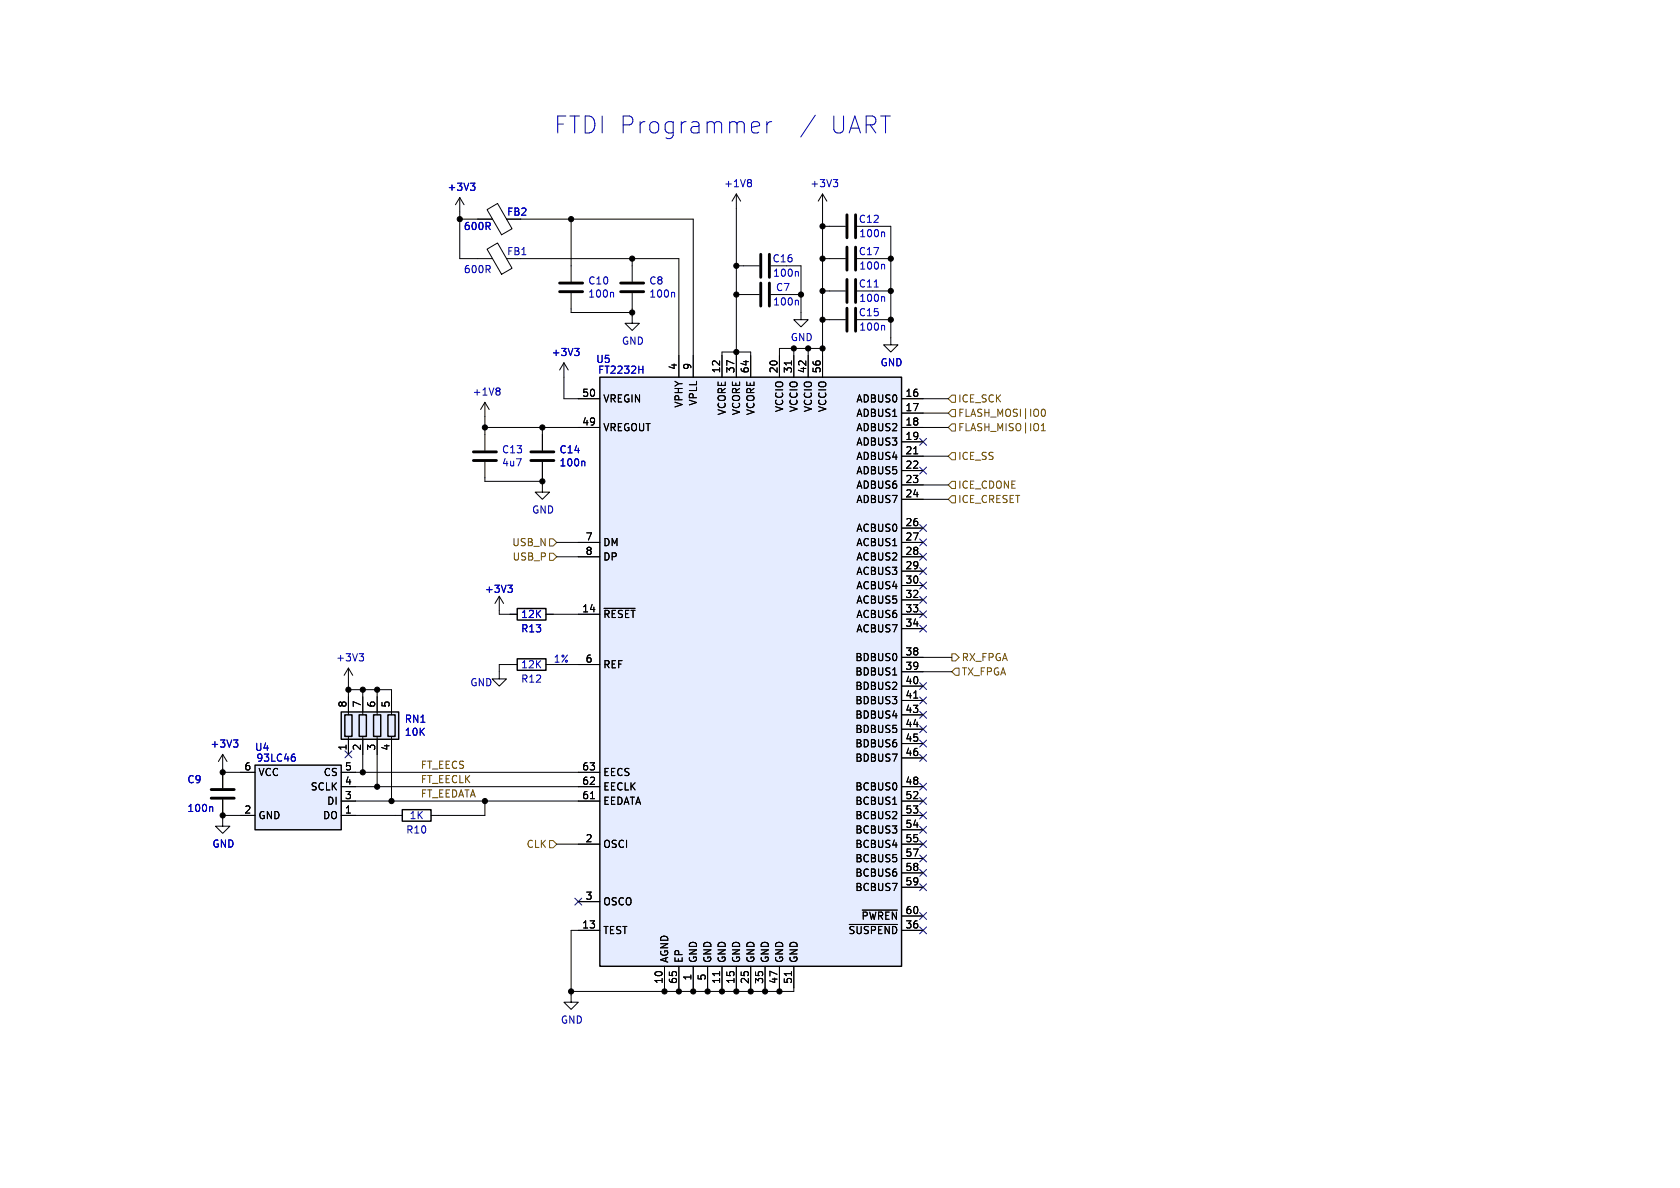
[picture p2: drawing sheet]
<svg xmlns="http://www.w3.org/2000/svg" width="297mm" height="210mm" viewBox="0 0 297 210" stroke-linecap="round" stroke-linejoin="round" font-family="sans-serif">
<path d="M149.7 38v4M151.3 38v4M134.5 45v4M134.5 50v4.1M136 45v4M136 50v4.1M149.7 43.7v4.1M151.3 43.7v4.1M93.9 79.9h4M93.9 81.4h4M37.3 139.6h4.1M37.3 141.1h4.1" fill="none" stroke="#020000" stroke-width=".51"/>
<path d="M131.4 47h2.8M131.4 52.1h2.8M136.3 52.1h2.8M146.7 45.7h2.8M146.7 40h2.8M95.9 76.8v2.8M95.9 81.7v2.8M39.4 136.5v2.8M39.4 141.4v2.7M69.8 144.1h1.3M76.2 144.1h1.3" fill="none" stroke="#000" stroke-width=".18"/>
<g fill="none" stroke="#0000c2" stroke-width=".18">
<path d="M132.6 31.7l.3 .3-.3 .3 .3 .2v.3l-.3 .2M147.3 31.7h.8l-.4 .5M147.9 32.2l.2 .3v.3l-.2 .2M141 48l.2 .2v.6M141 53.1l.2 .2v.6M156.2 46.7l.2 .2v.7M156.2 41l.2 .2v.7M88.2 68.6l.2 .2-.2 .3 .2 .3v.2l-.2 .2M101.6 61.6h.8l-.4 .5M102.1 62.1l.3 .2v.3l-.3 .3M103.2 81.5l.2 .2v.7M89.8 103.4h.8l-.5 .5"/>
<path d="M90.3 103.9l.3 .3v.3l-.3 .2M41.3 130.8h.7l-.4 .5M41.8 131.3l.2 .2v.3l-.2 .3M37.4 142.6l.2 .2v.7"/>
</g>
<g fill="none" stroke="#020000" stroke-width=".18">
<path d="M130.2 34.3l-.8 1.3M130.2 34.3l.7 1.3M130.2 34.3v2.5M145.4 34.3l-.7 1.3M145.4 34.3l.8 1.3M145.4 34.3v2.5M85.7 71.1l-.7 1.3M85.7 71.1l.8 1.3M85.7 71.1v2.6M99.7 64.1l-.8 1.3M99.7 64.1l.8 1.3M99.7 64.1v2.6"/>
<path d="M95.9 85.7v1.3h1.3l-1.3 1.3-1.3-1.3h1.3M88.3 105.4l-.8 1.3M88.3 105.4l.7 1.3M88.3 105.4v2.6M39.4 133.4l-.8 1.2M39.4 133.4l.7 1.2M39.4 133.4v2.5"/>
</g>
<path d="M71.1 143.1h5.1v2.1h-5.1z" fill="none" stroke="#020000" stroke-width=".25"/>
<path d="M45.1 135.3h15.2v11.4h-15.2z" fill="#e5ecff"/>
<path d="M91.4 107.6h5.1v2h-5.1zM45.1 135.3h15.2v11.4h-15.2z" fill="none" stroke="#020000" stroke-width=".25"/>
<g fill="none" stroke="#000" stroke-width=".18">
<path d="M84.5 38.7h2.5M84.5 45.7h2.5M101 47v2.8M101 51.8v2.8M111.8 47v2.8M111.8 51.8v2.8M146.7 51.4h2.8M146.7 56.5h2.8M85.7 76.8v2.8M85.7 81.7v2.8M90.2 108.6h1.2M96.5 108.6h1.3"/>
<path d="M42.5 136.5h2.6M60.3 136.5h2.6M60.3 139.1h2.6M42.5 144.1h2.6M60.3 141.6h2.6M60.3 144.1h2.6"/>
</g>
<path d="M83.2 32.4h.8l-.5 .5M83.7 32.9l.3 .2v.3l-.3 .3M108.3 51.7l.2 .2v.6M119.1 51.7l.2 .2v.6M154.5 50.7h.8M156.2 52.4l.2 .2v.7M156.2 57.5l.2 .2v.7M51.7 133.8h.3l.2 .2v.4l-.5 .2M51.9 133.3h.2" fill="none" stroke="#0000c2" stroke-width=".18"/>
<path d="M81.3 34.9l-.8 1.3M81.3 34.9l.7 1.3M81.3 34.9v2.6M86.1 37.1l1.9-1.1 2.5 4.4-1.8 1.1zM87 38.7h.1M86.1 44l1.9-1 2.5 4.4-1.8 1.1zM87 45.7h.1M111.8 55.9v1.3h1.2l-1.2 1.2-1.3-1.2h1.3M141.6 55.2v1.3h1.3l-1.3 1.3-1.3-1.3h1.3M157.5 59.7v1.3h1.2l-1.2 1.2-1.3-1.2h1.3M39.4 144.8v1.3h1.2l-1.2 1.2-1.3-1.2h1.3" fill="none" stroke="#020000" stroke-width=".18"/>
<path d="M98.9 50h4.1M98.9 51.6h4.1M109.7 50h4.1M109.7 51.6h4.1M149.7 49.4v4.1M149.7 54.5v4M151.3 49.4v4.1M151.3 54.5v4M83.7 79.9h4.1M83.7 81.4h4.1" fill="none" stroke="#020000" stroke-width=".51"/>
<path d="M106 66.7h53.4v104.1h-53.4z" fill="#e5ecff"/>
<path d="M106 66.7h53.4v104.1h-53.4z" fill="none" stroke="#020000" stroke-width=".25"/>
<g fill="none" stroke="#000" stroke-width=".18">
<path d="M102.2 70.5h3.8M102.2 75.6h3.8M120 62.9v3.8M122.6 62.9v3.8M127.6 62.9v3.8M130.2 62.9v3.8M132.7 62.9v3.8M137.8 62.9v3.8M139.9 63.8v.7M140.3 62.9v3.8M142.9 62.9v3.8M145.4 62.9v3.8"/>
<path d="M159.4 70.5h3.8M159.4 75.6h3.8M159.4 73h3.8M159.4 78.1h3.8M102.2 95.9h3.8M102.2 98.4h3.8M159.4 95.9h3.8M159.4 98.4h3.8M159.4 80.6h3.8M159.4 83.2h3.8M159.4 85.7h3.8M159.4 88.3h3.8"/>
<path d="M159.4 93.3h3.8M161.5 80.2h.8M102.2 108.6h3.8M102.2 117.5h3.8M106.8 107.5h5.5M157.8 119.3h.7M159.4 108.6h3.8M159.4 101h3.8M159.4 103.5h3.8M159.4 106h3.8M159.4 111.1h3.8M159.4 116.2h3.8"/>
<path d="M159.4 118.7h3.8M102.2 136.5h3.8M102.2 139.1h3.8M159.4 139.1h3.8M159.4 121.3h3.8M159.4 123.8h3.8M159.4 126.4h3.8M159.4 128.9h3.8M159.4 131.4h3.8M159.4 134h3.8M161.5 123.4h.8M102.2 141.6h3.8"/>
<path d="M102.2 149.2h3.8M102.2 159.4h3.8M104.4 141.2h.7M157.8 142.2h.7M159.4 141.6h3.8M159.4 149.2h3.8M159.4 144.1h3.8M159.4 146.7h3.8M159.4 151.8h3.8M159.4 154.3h3.8M159.4 156.8h3.8M102.2 164.5h3.8"/>
<path d="M117.5 170.8v3.8M120 170.8v3.8M122.6 170.8v3.8M125.1 170.8v3.8M127.2 171.8v.7M127.6 170.8v3.8M130.2 170.8v3.8M132.7 170.8v3.8M135.3 170.8v3.8M137.8 170.8v3.8M139.9 171.8v.7M140.3 170.8v3.8"/>
<path d="M150.1 163.4h8.5M152.4 160.9h6.2M159.4 164.5h3.8M159.4 161.9h3.8"/>
</g>
<path d="M112.9 65.3h.8M113.7 64.7v1.3" fill="none" stroke="#0000c2" stroke-width=".18"/>
<path d="M60.3 125.9h10.2v4.8h-10.2z" fill="#e5ecff"/>
<path d="M91.4 116.5h5.1v2h-5.1zM60.3 125.9h10.2v4.8h-10.2zM61 126.4h1.2v3.8h-1.2zM63.5 126.4h1.3v3.8h-1.3zM66 126.4h1.3v3.8h-1.3zM68.6 126.4h1.2v3.8h-1.2z" fill="none" stroke="#020000" stroke-width=".25"/>
<g fill="none" stroke="#020000" stroke-width=".18">
<path d="M61.6 118.1v2.6M61.6 118.1l-.8 1.3M61.6 118.1l.8 1.3M88.3 118.7v1.3h1.2l-1.2 1.3-1.3-1.3h1.3M61.6 125.7v.7M61.6 130.2v.6M64.1 125.7v.7M64.1 130.2v.6M66.7 125.7v.7M66.7 130.2v.6M69.2 125.7v.7M69.2 130.2v.6"/>
<path d="M101 175.9v1.3h1.2l-1.2 1.2-1.3-1.2h1.3"/>
</g>
<g fill="none" stroke="#000" stroke-width=".18">
<path d="M81.3 37.5v8.2h3.2M81.3 38.7h5.7M92.1 38.7h30.5v28M101 38.7v8.3M130.2 36.8v29.9M145.4 36.8v29.9M92.1 45.7h27.9v21M101 54.6v.6h10.8M111.8 45.7v1.3M111.8 54.6v1.3M130.2 47h1.2M130.2 52.1h1.2"/>
<path d="M139.1 47h2.5v8.2M139.1 52.1h2.5M145.4 45.7h1.3M145.4 40h1.3M145.4 51.4h1.3M145.4 56.5h1.3M154.3 45.7h3.2M154.3 40h3.2v19.7M154.3 51.4h3.2M154.3 56.5h3.2M85.7 73.7v3.1M85.7 75.6h20.3"/>
<path d="M95.9 75.6v4M99.7 66.7v3.8h6.3M127.6 66.7v-4.5h5.1v4.5M139.9 63.8v.7M140.3 61.6v5.1M142.9 61.6v5.1M145.4 61.6h-7.6v5.1M159.4 70.5h8.2M159.4 73h8.2M159.4 75.6h8.2M159.4 78.1h3.8M85.7 84.5v.6h10.2"/>
<path d="M95.9 81.7v4M98.4 95.9h7.6M98.4 98.4h7.6M159.4 95.9h3.8M159.4 98.4h3.8M159.4 85.7h8.2M159.4 88.3h8.2M159.4 80.6h8.2M159.4 83.2h3.8M159.4 93.3h3.8M161.5 80.2h.8M88.3 108v.6h3.1"/>
<path d="M91.4 117.5h-3.1v1.2M96.5 117.5h9.5M96.5 108.6h9.5M106.8 107.5h5.5M157.8 119.3h.7M159.4 116.2h8.9M159.4 118.7h8.9M159.4 108.6h3.8M159.4 101h3.8M159.4 103.5h3.8M159.4 106h3.8M159.4 111.1h3.8"/>
<path d="M39.4 135.9v3.4M39.4 136.5h5.7M60.3 136.5h45.7M60.3 139.1h45.7M61.6 120.7v5M61.6 130.8v2.6M61.6 121.9h7.6v3.8M64.1 121.9v3.8M64.1 130.8v5.7M66.7 121.9v3.8M66.7 130.8v8.3M69.2 130.8v10.8"/>
<path d="M159.4 139.1h3.8M159.4 121.3h3.8M159.4 123.8h3.8M159.4 126.4h3.8M159.4 128.9h3.8M159.4 131.4h3.8M159.4 134h3.8M161.5 123.4h.8M39.4 141.4v3.4M39.4 144.1h5.7M60.3 144.1h9.5M60.3 141.6h45.7"/>
<path d="M85.7 141.6v2.5h-8.2M98.4 149.2h7.6M102.2 159.4h3.8M104.4 141.2h.7M157.8 142.2h.7M159.4 144.1h3.8M159.4 141.6h3.8M159.4 149.2h3.8M159.4 146.7h3.8M159.4 151.8h3.8M159.4 154.3h3.8M159.4 156.8h3.8"/>
<path d="M106 164.5h-5v11.4M117.5 170.8v4.5M120 170.8v4.5M122.6 170.8v4.5M125.1 170.8v4.5M127.2 171.8v.7M127.6 170.8v4.5M130.2 170.8v4.5M132.7 170.8v4.5M135.3 170.8v4.5M137.8 170.8v4.5M139.9 171.8v.7"/>
<path d="M140.3 170.8v4.5h-39.3M150.1 163.4h8.5M152.4 160.9h6.2M159.4 164.5h3.8M159.4 161.9h3.8"/>
</g>
<g fill="none" stroke="#0000c2" stroke-width=".18">
<path d="M83.2 32.4h.8l-.5 .5M83.7 32.9l.3 .2v.3l-.3 .3M133.9 21.5l.2 .1 .2 .6-1.4 .3M134.1 23.4l-.2 .1M135.6 21.5v2M136.4 21.5a.77 .77 0 0 0-.8 .6M144.1 20.4l-2.5 3.8M101.6 61.6h.8l-.4 .5M102.1 62.1l.3 .2v.3l-.3 .3M112.9 65.3h.8M113.7 64.7v1.3M103.2 81.5l.2 .2v.7"/>
<path d="M63.5 115.6h.8l-.4 .4M64 116l.3 .3v.3l-.3 .2M89.8 103.4h.8l-.5 .5M90.3 103.9l.3 .3v.3l-.3 .2M41.3 130.8h.7l-.4 .5M41.8 131.3l.2 .2v.3l-.2 .3M51.7 133.8h.3l.2 .2v.4l-.5 .2M51.9 133.3h.2M37.4 142.6l.2 .2v.7"/>
</g>
<g fill="none" stroke="#725600" stroke-width=".18">
<path d="M168.3 69.9h.6v1.2h-.6l-.7-.6zM168.3 74.9h.6v1.3h-.6l-.7-.6zM168.3 72.4h.6v1.3h-.6l-.7-.7zM184.1 76.1h.7M184.1 75.2l.3-.3v1.2M184.3 72.4l.1-.1a.68 .68 0 0 1 .4 .7 .68 .68 0 0 1-.4 .6l-.1-.1M97.2 95.3h.6l.6 .6-.6 .6h-.6zM97.2 97.8h.6l.6 .6-.6 .7h-.6zM168.3 80h.6v1.3h-.6l-.7-.7zM168.3 85.1h.6v1.3h-.6l-.7-.7zM168.3 87.6h.6v1.3h-.6l-.7-.6zM168.3 115.6h.6l.6 .6-.6 .6h-.6z"/>
<path d="M168.9 118.1h.6v1.3h-.6l-.6-.7zM97.2 148.6h.6l.6 .6-.6 .7h-.6z"/>
</g>
<g fill="none" stroke="#000084" stroke-width=".18">
<path d="M162.6 77.5l1.2 1.2M163.8 77.5l-1.2 1.2M162.6 95.3l1.2 1.2M162.6 92.7l1.2 1.3M162.6 97.8l1.2 1.2M162.6 82.6l1.2 1.2M163.8 95.3l-1.2 1.2M163.8 92.7l-1.2 1.3M163.8 97.8l-1.2 1.2M163.8 82.6l-1.2 1.2M162.6 110.5l1.2 1.2M162.6 100.4l1.2 1.2"/>
<path d="M162.6 102.9l1.2 1.2M162.6 105.4l1.2 1.3M162.6 108l1.2 1.2M163.8 110.5l-1.2 1.2M163.8 100.4l-1.2 1.2M163.8 102.9l-1.2 1.2M163.8 105.4l-1.2 1.3M163.8 108l-1.2 1.2M61 132.7l1.2 1.3M62.2 132.7l-1.2 1.3M162.6 120.7l1.2 1.2M162.6 123.2l1.2 1.2"/>
<path d="M162.6 125.8l1.2 1.2M162.6 128.3l1.2 1.2M162.6 130.8l1.2 1.3M162.6 133.4l1.2 1.2M162.6 138.5l1.2 1.2M163.8 120.7l-1.2 1.2M163.8 123.2l-1.2 1.2M163.8 125.8l-1.2 1.2M163.8 128.3l-1.2 1.2M163.8 130.8l-1.2 1.3M163.8 133.4l-1.2 1.2M163.8 138.5l-1.2 1.2"/>
<path d="M101.6 158.8l1.2 1.2M102.8 158.8l-1.2 1.2M162.6 141l1.2 1.2M162.6 143.5l1.2 1.3M162.6 146.1l1.2 1.2M162.6 148.6l1.2 1.2M162.6 151.2l1.2 1.2M162.6 153.7l1.2 1.2M162.6 156.2l1.2 1.3M163.8 141l-1.2 1.2M163.8 143.5l-1.2 1.3M163.8 146.1l-1.2 1.2"/>
<path d="M163.8 148.6l-1.2 1.2M163.8 151.2l-1.2 1.2M163.8 153.7l-1.2 1.2M163.8 156.2l-1.2 1.3M162.6 161.3l1.2 1.2M162.6 163.9l1.2 1.2M163.8 161.3l-1.2 1.2M163.8 163.9l-1.2 1.2"/>
</g>
<g fill="#000" stroke="#000" stroke-width=".18">
<circle cx="81.3" cy="38.7" r=".46"/>
<circle cx="101" cy="38.7" r=".46"/>
<circle cx="111.8" cy="55.2" r=".46"/>
<circle cx="111.8" cy="45.7" r=".46"/>
<circle cx="130.2" cy="52.1" r=".46"/>
<circle cx="130.2" cy="47" r=".46"/>
<circle cx="141.6" cy="52.1" r=".46"/>
<circle cx="145.4" cy="40" r=".46"/>
<circle cx="145.4" cy="45.7" r=".46"/>
<circle cx="145.4" cy="56.5" r=".46"/>
<circle cx="145.4" cy="51.4" r=".46"/>
<circle cx="157.5" cy="45.7" r=".46"/>
<circle cx="157.5" cy="51.4" r=".46"/>
<circle cx="157.5" cy="56.5" r=".46"/>
<circle cx="85.7" cy="75.6" r=".46"/>
<circle cx="95.9" cy="75.6" r=".46"/>
<circle cx="130.2" cy="62.2" r=".46"/>
<circle cx="140.3" cy="61.6" r=".46"/>
<circle cx="142.9" cy="61.6" r=".46"/>
<circle cx="145.4" cy="61.6" r=".46"/>
<circle cx="95.9" cy="85.1" r=".46"/>
<circle cx="39.4" cy="136.5" r=".46"/>
<circle cx="61.6" cy="121.9" r=".46"/>
<circle cx="64.1" cy="121.9" r=".46"/>
<circle cx="64.1" cy="136.5" r=".46"/>
<circle cx="66.7" cy="139.1" r=".46"/>
<circle cx="66.7" cy="121.9" r=".46"/>
<circle cx="39.4" cy="144.1" r=".46"/>
<circle cx="69.2" cy="141.6" r=".46"/>
<circle cx="85.7" cy="141.6" r=".46"/>
<circle cx="101" cy="175.3" r=".46"/>
<circle cx="117.5" cy="175.3" r=".46"/>
<circle cx="120" cy="175.3" r=".46"/>
<circle cx="122.6" cy="175.3" r=".46"/>
<circle cx="125.1" cy="175.3" r=".46"/>
<circle cx="127.6" cy="175.3" r=".46"/>
<circle cx="130.2" cy="175.3" r=".46"/>
<circle cx="132.7" cy="175.3" r=".46"/>
<circle cx="135.3" cy="175.3" r=".46"/>
<circle cx="137.8" cy="175.3" r=".46"/>
</g>
<g font-size="4.2" fill="#0000c2">
<text x="97.8" y="23.9">FTDI Programmer</text>
<text x="146" y="23.9">UART</text>
</g>
<g font-size="1.8" fill="#0000c2">
<text x="79" y="33.9">+3V3</text>
<text x="127.9" y="33.3">+1V8</text>
<text x="143.2" y="33.3">+3V3</text>
<text x="81.9" y="40.9">600R</text>
<text x="151.7" y="39.6">C12</text>
<text x="89.6" y="45.3">FB1</text>
<text x="136.5" y="46.6">C16</text>
<text x="151.7" y="45.3">C17</text>
<text x="151.8" y="47.9">100n</text>
<text x="151.8" y="42.1">100n</text>
<text x="81.9" y="48.5">600R</text>
<text x="103.9" y="52.8">100n</text>
<text x="103.9" y="50.5">C10</text>
<text x="114.7" y="50.5">C8</text>
<text x="114.7" y="52.8">100n</text>
<text x="136.6" y="49.1">100n</text>
<text x="137.1" y="51.7">C7</text>
<text x="151.7" y="51">C11</text>
<text x="151.8" y="53.6">100n</text>
<text x="136.6" y="54.2">100n</text>
<text x="151.7" y="56.1">C15</text>
<text x="151.8" y="58.6">100n</text>
<text x="97.4" y="63.1">+3V3</text>
<text x="105.3" y="64.4">U5</text>
<text x="109.9" y="61.1">GND</text>
<text x="139.7" y="60.5">GND</text>
<text x="155.6" y="64.9">GND</text>
<text x="83.5" y="70.1">+1V8</text>
<text x="105.6" y="66.3">FT2232H</text>
<text x="88.7" y="80.3">C13</text>
<text x="88.7" y="82.7">4u7</text>
<text x="98.8" y="82.7">100n</text>
<text x="98.8" y="80.3">C14</text>
<text x="94" y="91">GND</text>
<text x="85.6" y="105">+3V3</text>
<text x="92" y="112">R13</text>
<text x="92" y="109.4">12K</text>
<text x="59.3" y="117.1">+3V3</text>
<text x="92" y="118.3">12K</text>
<text x="97.8" y="117.2">1%</text>
<text x="83.1" y="121.5">GND</text>
<text x="92" y="120.9">R12</text>
<text x="71.5" y="128">RN1</text>
<text x="71.5" y="130.3">10K</text>
<text x="37.1" y="132.4">+3V3</text>
<text x="45" y="132.9">U4</text>
<text x="45.2" y="134.8">93LC46</text>
<text x="33" y="138.7">C9</text>
<text x="33" y="143.7">100n</text>
<text x="71.7" y="147.5">R10</text>
<text x="72.3" y="145">1K</text>
<text x="37.5" y="150">GND</text>
<text x="99.1" y="181.2">GND</text>
</g>
<g font-size="1.8">
<text x="89.6" y="38.3">FB2</text>
<text x="119.8" y="65.5" transform="rotate(-90 119.8 65.5)">4</text>
<text x="122.3" y="65.5" transform="rotate(-90 122.3 65.5)">9</text>
<text x="102.8" y="70.2">50</text>
<text x="106.6" y="71.3">VREGIN</text>
<text x="123.4" y="71.8" transform="rotate(-90 123.4 71.8)">VPLL</text>
<text x="127.4" y="66.1" transform="rotate(-90 127.4 66.1)">12</text>
<text x="129.9" y="66.1" transform="rotate(-90 129.9 66.1)">37</text>
<text x="132.5" y="66.1" transform="rotate(-90 132.5 66.1)">64</text>
<text x="137.5" y="66.1" transform="rotate(-90 137.5 66.1)">20</text>
<text x="140.1" y="66.1" transform="rotate(-90 140.1 66.1)">31</text>
<text x="142.6" y="66.1" transform="rotate(-90 142.6 66.1)">42</text>
<text x="145.2" y="66.1" transform="rotate(-90 145.2 66.1)">56</text>
<text x="151.3" y="71.3">ADBUS0</text>
<text x="160" y="70.2">16</text>
<text x="102.8" y="75.3">49</text>
<text x="106.6" y="76.4">VREGOUT</text>
<text x="120.9" y="72.2" transform="rotate(-90 120.9 72.2)">VPHY</text>
<text x="128.5" y="73.5" transform="rotate(-90 128.5 73.5)">VCORE</text>
<text x="131" y="73.5" transform="rotate(-90 131 73.5)">VCORE</text>
<text x="133.6" y="73.5" transform="rotate(-90 133.6 73.5)">VCORE</text>
<text x="138.7" y="73" transform="rotate(-90 138.7 73)">VCCIO</text>
<text x="141.2" y="73" transform="rotate(-90 141.2 73)">VCCIO</text>
<text x="143.7" y="73" transform="rotate(-90 143.7 73)">VCCIO</text>
<text x="146.3" y="73" transform="rotate(-90 146.3 73)">VCCIO</text>
<text x="151.3" y="73.9">ADBUS1</text>
<text x="151.3" y="76.4">ADBUS2</text>
<text x="160" y="72.8">17</text>
<text x="160" y="75.3">18</text>
<text x="160" y="77.9">19</text>
<text x="151.3" y="79">ADBUS3</text>
<text x="151.3" y="81.5">ADBUS4</text>
<text x="160" y="80.4">21</text>
<text x="160" y="82.9">22</text>
<text x="151.3" y="84">ADBUS5</text>
<text x="151.3" y="86.6">ADBUS6</text>
<text x="151.3" y="89.1">ADBUS7</text>
<text x="160" y="85.5">23</text>
<text x="160" y="88">24</text>
<text x="103.4" y="95.6">7</text>
<text x="151.3" y="94.2">ACBUS0</text>
<text x="160" y="93.1">26</text>
<text x="160" y="95.6">27</text>
<text x="103.4" y="98.2">8</text>
<text x="106.6" y="96.7">DM</text>
<text x="106.6" y="99.3">DP</text>
<text x="151.3" y="96.7">ACBUS1</text>
<text x="151.3" y="99.3">ACBUS2</text>
<text x="151.3" y="101.8">ACBUS3</text>
<text x="160" y="98.2">28</text>
<text x="160" y="100.7">29</text>
<text x="151.3" y="104.4">ACBUS4</text>
<text x="151.3" y="106.9">ACBUS5</text>
<text x="160" y="103.3">30</text>
<text x="160" y="105.8">32</text>
<text x="102.8" y="108.3">14</text>
<text x="106.6" y="109.4">~{RESET}</text>
<text x="151.3" y="109.4">ACBUS6</text>
<text x="151.3" y="112">ACBUS7</text>
<text x="160" y="108.3">33</text>
<text x="160" y="110.9">34</text>
<text x="103.4" y="117.2">6</text>
<text x="106.6" y="118.3">REF</text>
<text x="151.1" y="117.1">BDBUS0</text>
<text x="151.1" y="119.6">BDBUS1</text>
<text x="160" y="116">38</text>
<text x="160" y="118.5">39</text>
<text x="61.3" y="125.2" transform="rotate(-90 61.3 125.2)">8</text>
<text x="63.9" y="125.2" transform="rotate(-90 63.9 125.2)">7</text>
<text x="66.4" y="125.2" transform="rotate(-90 66.4 125.2)">6</text>
<text x="69" y="125.2" transform="rotate(-90 69 125.2)">5</text>
<text x="151.1" y="122.1">BDBUS2</text>
<text x="151.1" y="124.7">BDBUS3</text>
<text x="160" y="121">40</text>
<text x="160" y="123.6">41</text>
<text x="151.1" y="127.2">BDBUS4</text>
<text x="151.1" y="129.8">BDBUS5</text>
<text x="160" y="126.1">43</text>
<text x="160" y="128.7">44</text>
<text x="160" y="131.2">45</text>
<text x="43.1" y="136.3">6</text>
<text x="45.6" y="137.4">VCC</text>
<text x="57.1" y="137.4">CS</text>
<text x="60.9" y="136.3">5</text>
<text x="61.3" y="132.8" transform="rotate(-90 61.3 132.8)">1</text>
<text x="63.9" y="132.8" transform="rotate(-90 63.9 132.8)">2</text>
<text x="66.4" y="132.8" transform="rotate(-90 66.4 132.8)">3</text>
<text x="69" y="132.8" transform="rotate(-90 69 132.8)">4</text>
<text x="102.8" y="136.3">63</text>
<text x="106.6" y="137.4">EECS</text>
<text x="151.1" y="132.3">BDBUS6</text>
<text x="151.1" y="134.8">BDBUS7</text>
<text x="160" y="133.7">46</text>
<text x="43.1" y="143.9">2</text>
<text x="54.8" y="139.9">SCLK</text>
<text x="57.7" y="142.5">DI</text>
<text x="60.9" y="138.8">4</text>
<text x="60.9" y="141.4">3</text>
<text x="60.9" y="143.9">1</text>
<text x="102.8" y="138.8">62</text>
<text x="102.8" y="141.4">61</text>
<text x="106.6" y="139.9">EECLK</text>
<text x="106.6" y="142.5">EEDATA</text>
<text x="151.1" y="139.9">BCBUS0</text>
<text x="151.1" y="142.5">BCBUS1</text>
<text x="160" y="138.8">48</text>
<text x="160" y="141.4">52</text>
<text x="160" y="143.9">53</text>
<text x="45.6" y="145">GND</text>
<text x="57" y="145">DO</text>
<text x="103.4" y="149">2</text>
<text x="151.1" y="145">BCBUS2</text>
<text x="151.1" y="147.5">BCBUS3</text>
<text x="160" y="146.4">54</text>
<text x="160" y="149">55</text>
<text x="106.6" y="150.1">OSCI</text>
<text x="151.1" y="150.1">BCBUS4</text>
<text x="151.1" y="152.6">BCBUS5</text>
<text x="151.1" y="155.2">BCBUS6</text>
<text x="160" y="151.5">57</text>
<text x="160" y="154.1">58</text>
<text x="103.4" y="159.1">3</text>
<text x="106.6" y="160.2">OSCO</text>
<text x="151.1" y="157.7">BCBUS7</text>
<text x="160" y="156.6">59</text>
<text x="160" y="161.7">60</text>
<text x="102.8" y="164.2">13</text>
<text x="106.6" y="165.3">TEST</text>
<text x="149.9" y="165.3">~{SUSPEND}</text>
<text x="152.2" y="162.8">~{PWREN}</text>
<text x="160" y="164.2">36</text>
<text x="118.3" y="170.3" transform="rotate(-90 118.3 170.3)">AGND</text>
<text x="120.9" y="170.3" transform="rotate(-90 120.9 170.3)">EP</text>
<text x="122.3" y="173.4" transform="rotate(-90 122.3 173.4)">1</text>
<text x="123.4" y="170.3" transform="rotate(-90 123.4 170.3)">GND</text>
<text x="124.8" y="173.4" transform="rotate(-90 124.8 173.4)">5</text>
<text x="126" y="170.3" transform="rotate(-90 126 170.3)">GND</text>
<text x="128.5" y="170.3" transform="rotate(-90 128.5 170.3)">GND</text>
<text x="131" y="170.3" transform="rotate(-90 131 170.3)">GND</text>
<text x="133.6" y="170.3" transform="rotate(-90 133.6 170.3)">GND</text>
<text x="136.1" y="170.3" transform="rotate(-90 136.1 170.3)">GND</text>
<text x="138.7" y="170.3" transform="rotate(-90 138.7 170.3)">GND</text>
<text x="141.2" y="170.3" transform="rotate(-90 141.2 170.3)">GND</text>
<text x="117.2" y="174" transform="rotate(-90 117.2 174)">10</text>
<text x="119.8" y="174" transform="rotate(-90 119.8 174)">65</text>
<text x="127.4" y="174" transform="rotate(-90 127.4 174)">11</text>
<text x="129.9" y="174" transform="rotate(-90 129.9 174)">15</text>
<text x="132.5" y="174" transform="rotate(-90 132.5 174)">25</text>
<text x="135" y="174" transform="rotate(-90 135 174)">35</text>
<text x="137.5" y="174" transform="rotate(-90 137.5 174)">47</text>
<text x="140.1" y="174" transform="rotate(-90 140.1 174)">51</text>
</g>
<g font-size="1.8" fill="#725600">
<text x="169.3" y="71.3">ICE_SCK</text>
<text x="169.3" y="76.4">FLASH_MISO|IO1</text>
<text x="169.3" y="73.9">FLASH_MOSI|IO0</text>
<text x="169.3" y="81.5">ICE_SS</text>
<text x="169.3" y="86.6">ICE_CDONE</text>
<text x="169.3" y="89.1">ICE_CRESET</text>
<text x="90.5" y="96.7">USB_N</text>
<text x="90.5" y="99.3">USB_P</text>
<text x="169.9" y="117.1">RX_FPGA</text>
<text x="169.9" y="119.6">TX_FPGA</text>
<text x="93" y="150.1">CLK</text>
</g>
<g font-size="1.8" fill="#840000">
<text x="74.3" y="136">FT_EECS</text>
<text x="74.3" y="138.5">FT_EECLK</text>
<text x="74.3" y="141.1">FT_EEDATA</text>
</g>
</svg>
